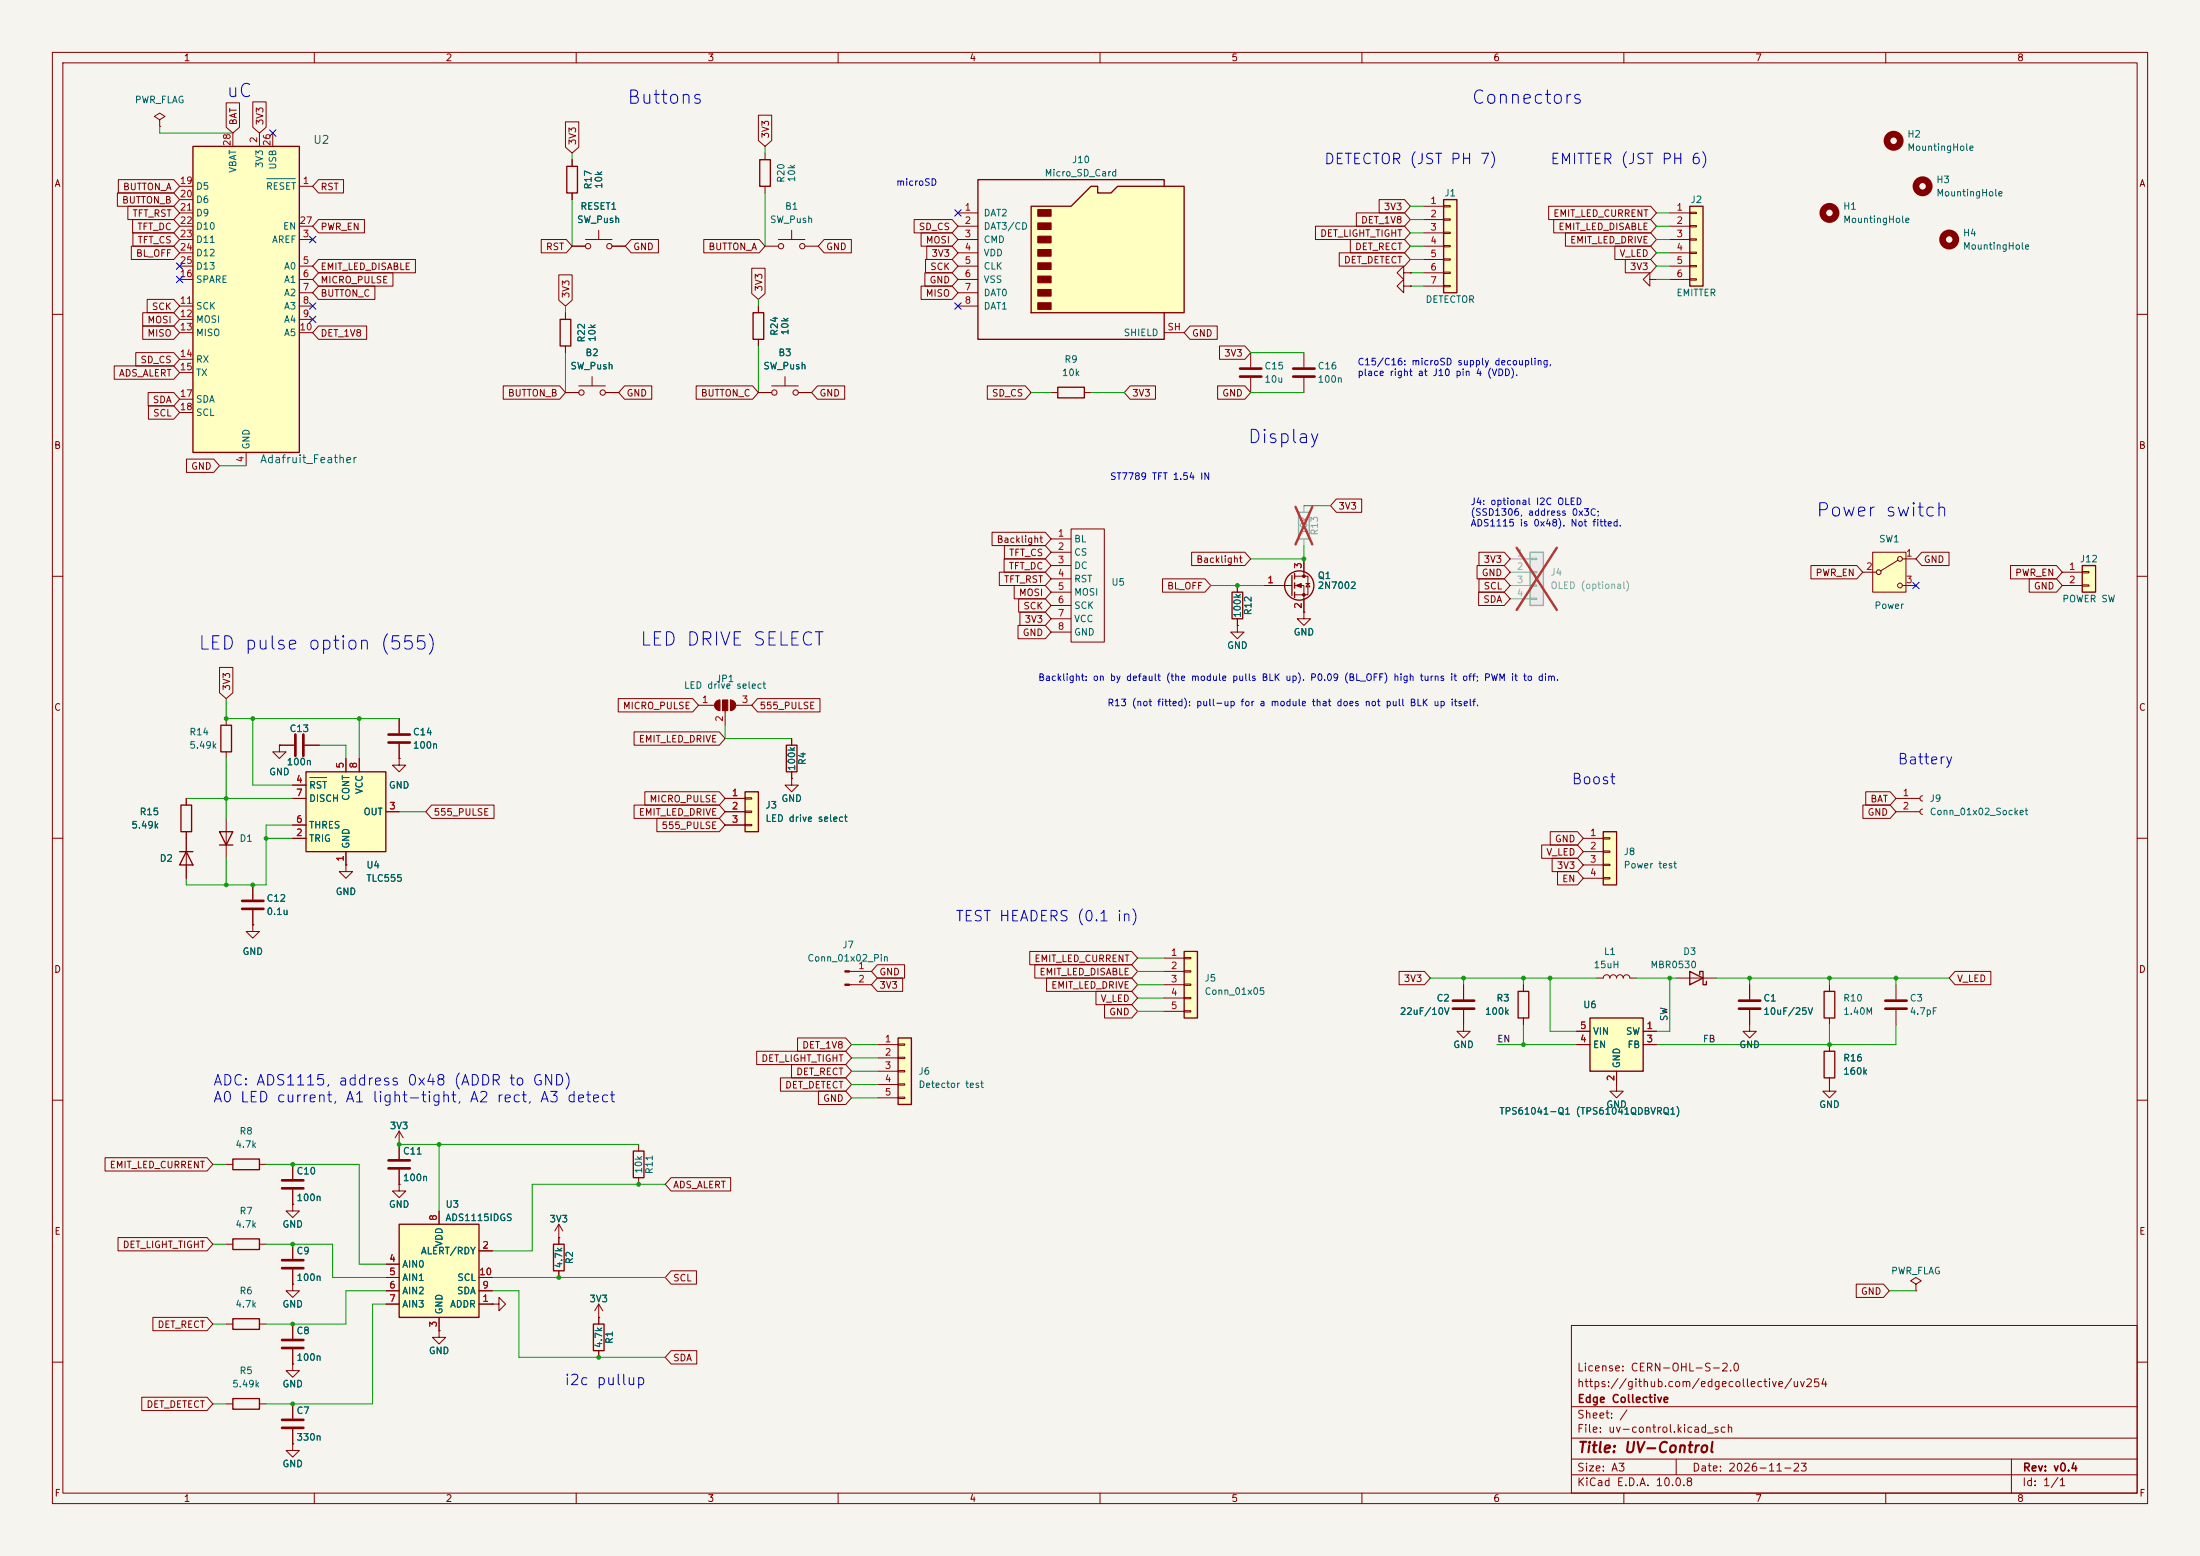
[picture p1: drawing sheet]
<svg xmlns="http://www.w3.org/2000/svg" width="420mm" height="297mm" viewBox="0 0 420 297" stroke-linecap="round" stroke-linejoin="round" font-family="sans-serif">
<path d="M0 0h420v297h-420z" fill="#f5f4ef" stroke="#f5f4ef" stroke-width=".19"/>
<g fill="none" stroke="#840000" stroke-width=".19">
<path d="M10 10h400v277h-400zM12 12h396v273h-396zM60 10v2M110 10v2M160 10v2M210 10v2M260 10v2M310 10v2M360 10v2M10 60h2M408 60h2M10 110h2"/>
<path d="M408 110h2M76.2 137.2v2.8M10 160h2M76.2 144.8v1.3h1.3l-1.3 1.2-1.3-1.2h1.3M76.2 144.8h.1M76.2 142v2.8M408 160h2M10 210h2M408 210h2M43.2 237.5h1.2M49.5 237.5h1.3M55.9 237.5v2.8"/>
<path d="M106.7 236.2h.1M106.7 233.7v3.8M106.7 233.7l-.8 1.2M106.7 233.7l.7 1.2M55.9 242.3v2.8M94 248.9h1.2v-1.3l1.3 1.3-1.3 1.3v-1.3M94 248.9h.1M106.7 242.6v1.2M114.3 251.5h.1M114.3 248.9l-.8 1.3M114.3 248.9l.8 1.3M114.3 248.9v2.6"/>
<path d="M300 253h108v32h-108zM10 260h2M300 278.5h108M300 274.5h108M300 268.5h108M320 278.5v3M384 278.5v6.5M408 260h2M60 285v2M110 285v2M160 285v2M210 285v2"/>
<path d="M260 285v2M300 281.5h108M310 285v2M360 285v2"/>
</g>
<path d="M74.2 140.2h4M74.2 141.7h4M53.8 240.5h4.1M53.8 242.1h4.1" fill="none" stroke="#840000" stroke-width=".51"/>
<path d="M44.4 236.5h5.1v2h-5.1zM105.7 237.5h2v5.1h-2z" fill="none" stroke="#840000" stroke-width=".25"/>
<circle cx="367" cy="35.6" r="1.27" fill="none" stroke="#840000" stroke-width="1.3"/>
<path d="M36.8 27.9h20.3v58.5h-20.3z" fill="#ffffc2"/>
<path d="M36.8 27.9h20.3v58.5h-20.3zM322.6 185.4l2.5 1.3-2.5 1.3zM324.5 186.1v-.7h.6v2.6h.7v-.7M44.4 251.7h5.1v2h-5.1z" fill="none" stroke="#840000" stroke-width=".25"/>
<g fill="none" stroke="#840000" stroke-width=".19">
<path d="M34.3 35.6h2.5M34.3 38.1h2.5M44.4 25.4v2.5M49.5 25.4v2.5M52.1 25.4v2.5M57.1 35.6h2.6M34.3 45.7h2.5M34.3 50.8h2.5M34.3 53.3h2.5M34.3 58.4h2.5M34.3 40.6h2.5M34.3 43.2h2.5"/>
<path d="M34.3 48.3h2.5M57.1 45.7h2.6M57.1 50.8h2.6M57.1 53.3h2.6M57.1 55.9h2.6M57.1 58.4h2.6M57.1 43.2h2.6M34.3 61h2.5M34.3 63.5h2.5M34.3 68.6h2.5M34.3 71.1h2.5M34.3 76.2h2.5"/>
<path d="M34.3 78.7h2.5M57.1 61h2.6M57.1 63.5h2.6M144.8 74.9h2.5M147.3 73.7h5.1M149.9 71.9v1.8M152.4 74.9h2.5M47 86.4v2.5M320 186.7h7.7M43.2 252.7h1.2M49.5 252.7h1.3M55.9 245.1v1.3h1.2l-1.2 1.2-1.3-1.2h1.3"/>
<path d="M55.9 245.1h.1"/>
<circle cx="147.8" cy="74.9" r=".51"/>
<circle cx="151.9" cy="74.9" r=".51"/>
</g>
<path d="M50.9 34.1h5.5" fill="none" stroke="#006464" stroke-width=".19"/>
<path d="M357.5 105.4h6.4v7.6h-6.4z" fill="#ffffc2"/>
<g fill="none" stroke="#840000" stroke-width=".19">
<path d="M109.2 30.5v1.3M109.2 36.8v1.3M107.9 59.7v1.3M107.9 66v1.3M355.6 109.2h2.5M357.5 105.4h6.4v7.6h-6.4zM362.3 106.9l-3.3 2.1M363.2 106.7h2.6M363.2 111.8h2.6"/>
<circle cx="358.6" cy="109.2" r=".46"/>
<circle cx="362.7" cy="111.8" r=".46"/>
<circle cx="362.7" cy="106.7" r=".46"/>
</g>
<path d="M108.2 31.8h2v5h-2zM106.9 61h2.1v5h-2.1z" fill="none" stroke="#840000" stroke-width=".25"/>
<path d="M292.1 105.4h2.5v10.2h-2.5z" fill="#ebeae8"/>
<path d="M292.1 105.4h2.5v10.2h-2.5z" fill="none" stroke="#9c9b98" stroke-width=".25"/>
<path d="M288.3 106.7h3.8M288.3 109.2h3.8M288.3 111.8h3.8M288.3 114.3h3.8M292.1 106.6h1.3v.2h-1.3zM292.1 109.1h1.3v.2h-1.3zM292.1 111.6h1.3v.3h-1.3zM292.1 114.2h1.3v.2h-1.3z" fill="none" stroke="#9c9b98" stroke-width=".19"/>
<path d="M289.5 104.6l7.7 11.8M297.2 104.6l-7.7 11.8" fill="none" stroke="#e12e31" stroke-width=".46"/>
<circle cx="372.1" cy="45.7" r="1.27" fill="none" stroke="#840000" stroke-width="1.3"/>
<g fill="none" stroke="#840000" stroke-width=".19">
<path d="M107.9 74.9h2.6M110.5 73.7h5.1M113 71.9v1.8M115.6 74.9h2.5"/>
<circle cx="111" cy="74.9" r=".51"/>
<circle cx="115.1" cy="74.9" r=".51"/>
</g>
<path d="M306.1 158.8h2.5v10.1h-2.5z" fill="#ffffc2"/>
<path d="M306.1 158.8h2.5v10.1h-2.5z" fill="none" stroke="#840000" stroke-width=".25"/>
<g fill="none" stroke="#840000" stroke-width=".19">
<path d="M109.2 47h2.6M111.8 45.7h5M114.3 43.9v1.8M116.8 47h2.6M268 52.1v-1.3l-1.3 1.3 1.3 1.2v-1.2h1.2M269.2 52.1h.1M306.1 159.9h1.2v.2h-1.2zM302.3 160h3.8M302.3 162.6h3.8M302.3 165.1h3.8M302.3 167.6h3.8M306.1 162.4h1.2v.3h-1.2z"/>
<path d="M306.1 165h1.2v.2h-1.2zM306.1 167.5h1.2v.3h-1.2z"/>
<circle cx="112.3" cy="47" r=".51"/>
<circle cx="116.3" cy="47" r=".51"/>
</g>
<path d="M397.5 108h2.5v5h-2.5z" fill="#ffffc2"/>
<path d="M397.5 108h2.5v5h-2.5zM44.4 221.2h5.1v2.1h-5.1z" fill="none" stroke="#840000" stroke-width=".25"/>
<g fill="none" stroke="#840000" stroke-width=".19">
<path d="M393.7 109.2h3.8M393.7 111.8h3.8M397.5 109.1h1.3v.2h-1.3zM397.5 111.6h1.3v.3h-1.3zM76.2 218.4h.1M76.2 215.9l-.8 1.3M76.2 215.9l.8 1.3M76.2 215.9v2.5M43.2 222.2h1.2M49.5 222.2h1.3M55.9 229.9v1.2h1.2l-1.2 1.3-1.3-1.3h1.3M55.9 229.9h.1"/>
<path d="M55.9 222.2v2.8M55.9 227.1v2.8M55.9 252.7v2.8M55.9 257.6v2.7M55.9 268v2.8M55.9 272.8v2.8"/>
</g>
<path d="M247.9 97.8h2v5.1h-2z" fill="none" stroke="#9c9b98" stroke-width=".25"/>
<path d="M248.9 96.5v1.3M248.9 102.9v1.2" fill="none" stroke="#9c9b98" stroke-width=".19"/>
<path d="M247.3 96.7l3.2 7.2M250.5 96.7l-3.2 7.2" fill="none" stroke="#e12e31" stroke-width=".46"/>
<path d="M53.8 225.3h4.1M53.8 226.8h4.1M53.8 255.8h4.1M53.8 257.3h4.1M53.8 271h4.1M53.8 272.5h4.1" fill="none" stroke="#840000" stroke-width=".51"/>
<circle cx="349.3" cy="40.6" r="1.27" fill="none" stroke="#840000" stroke-width="1.3"/>
<path d="M196.8 39.4h7.7l3.8-3.8h1.2v1.2h2.6l1.3-1.2h12.7v24.1h-29.3z" fill="#ffffc2"/>
<g fill="none" stroke="#840000" stroke-width=".25">
<path d="M196.8 39.4h7.7l3.8-3.8h1.2v1.2h2.6l1.3-1.2h12.7v24.1h-29.3zM222.2 35.6v-1.3h-35.5v30.5h35.5v-5.1M143.8 59.7h2v5.1h-2zM235.2 113h2v5.1h-2zM246.6 109.9v3.8M247.1 109.5v1M247.1 111.3v1M247.1 113v1M289.8 189.2h2v5.1h-2zM348.2 189.2h2.1v5.1h-2.1zM120.9 219.7h2v5.1h-2zM44.4 267h5.1v2h-5.1z"/>
<circle cx="248" cy="111.8" r="2.79"/>
</g>
<g fill="#840000" stroke="#840000" stroke-width=".19">
<path d="M198.1 40h2.6v1.3h-2.6z"/>
<path d="M198.1 42.5h2.6v1.3h-2.6z"/>
<path d="M198.1 45.1h2.6v1.3h-2.6z"/>
<path d="M198.1 47.6h2.6v1.3h-2.6z"/>
<path d="M198.1 50.2h2.6v1.2h-2.6z"/>
<path d="M198.1 52.7h2.6v1.3h-2.6z"/>
<path d="M198.1 55.2h2.6v1.3h-2.6z"/>
<path d="M198.1 57.8h2.6v1.3h-2.6z"/>
<path d="M247.4 111.8l1-.4v.7z"/>
<circle cx="248.9" cy="110" r=".25"/>
<circle cx="248.9" cy="113.5" r=".25"/>
</g>
<g fill="none" stroke="#840000" stroke-width=".19">
<path d="M144.8 58.4v1.3M182.9 40.6h3.8M182.9 43.2h3.8M182.9 45.7h3.8M182.9 48.3h3.8M182.9 50.8h3.8M182.9 53.3h3.8M182.9 55.9h3.8M182.9 58.4h3.8M268 54.6v-1.3l-1.3 1.3 1.3 1.3v-1.3h1.2M269.2 54.6h.1M315 53.3v-1.2l-1.3 1.2 1.3 1.3v-1.3h1.2"/>
<path d="M316.2 53.3h.1M144.8 64.8v1.2M222.2 63.5h3.9M236.2 119.4v1.3h1.3l-1.3 1.2-1.3-1.2h1.3M236.2 119.4h.1M236.2 111.8v1.2M236.2 118.1v1.3M241.3 111.8h5.3M247.1 110h2.6v3.5h-2.6M247.1 111.8h1.8v5M248.9 116.8v1.3h1.3l-1.3 1.3-1.3-1.3h1.3M248.9 116.8h.1"/>
<path d="M248.9 106.7v3.3M249.3 111.4h.8M249.7 111.4l.4 .6h-.8zM361.9 152.4h4.6M361.9 154.9h4.6M367 151.9l-.3 .1-.2 .4 .2 .4 .3 .1M367 154.4l-.3 .2-.2 .3 .2 .4 .3 .1M48.3 176.5v1.3h1.2l-1.2 1.3-1.3-1.3h1.3M48.3 176.5h.1M48.3 168.9v2.8M48.3 173.7v2.8M66 165.1v1.3h1.3l-1.3 1.2-1.2-1.2h1.2"/>
<path d="M66 165.1h.1M279.4 195.6v1.3h1.3l-1.3 1.2-1.3-1.2h1.3M290.8 188v1.2M290.8 194.3v1.3M304.8 186.7h1.3a.64 .64 0 0 1 .6-.6 .64 .64 0 0 1 .6 .6 .64 .64 0 0 1 .7-.6 .64 .64 0 0 1 .6 .6 .64 .64 0 0 1 .6-.6 .64 .64 0 0 1 .7 .6 .64 .64 0 0 1 .6-.6 .64 .64 0 0 1 .6 .6h1.3M349.2 188v1.2M349.2 194.3v1.3M361.9 188v2.8M361.9 192.8v2.8M76.2 218.4v2.8M121.9 218.4v1.3M76.2 226.1v1.2h1.3l-1.3 1.3-1.3-1.3h1.3"/>
<path d="M76.2 226.1h.1M76.2 223.3v2.8M121.9 224.8v1.3M43.2 268h1.2M49.5 268h1.3M55.9 260.3v1.3h1.2l-1.2 1.3-1.3-1.3h1.3M55.9 260.3h.1M55.9 275.6v1.3h1.2l-1.2 1.2-1.3-1.2h1.3M55.9 275.6h.1"/>
</g>
<path d="M46.2 172h4.1M46.2 173.5h4.1M359.9 191h4.1M359.9 192.5h4.1M74.2 221.5h4M74.2 223h4" fill="none" stroke="#840000" stroke-width=".51"/>
<circle cx="361.5" cy="26.9" r="1.27" fill="none" stroke="#840000" stroke-width="1.3"/>
<path d="M226.1 181.6h2.5v12.7h-2.5z" fill="#ffffc2"/>
<path d="M226.1 181.6h2.5v12.7h-2.5z" fill="none" stroke="#840000" stroke-width=".25"/>
<path d="M53.3 142.2h2.8M58.2 142.2h2.8M222.2 182.9h3.9M222.2 185.4h3.9M222.2 188h3.9M222.2 190.5h3.9M222.2 193h3.9M226.1 182.8h1.2v.2h-1.2zM226.1 185.3h1.2v.2h-1.2zM226.1 187.8h1.2v.3h-1.2zM226.1 190.4h1.2v.2h-1.2zM226.1 192.9h1.2v.3h-1.2z" fill="none" stroke="#840000" stroke-width=".19"/>
<path d="M56.4 140.2v4.1M57.9 140.2v4.1" fill="none" stroke="#840000" stroke-width=".51"/>
<path d="M58.4 147.3h15.3v15.3h-15.3z" fill="#ffffc2"/>
<path d="M58.4 147.3h15.3v15.3h-15.3zM348.2 200.7h2.1v5h-2.1z" fill="none" stroke="#840000" stroke-width=".25"/>
<path d="M55.9 149.9h2.5M55.9 157.5h2.5M55.9 152.4h2.5M66 144.8v2.5M68.6 144.8v2.5M73.7 154.9h2.5M55.9 160h2.5M66 162.6v2.5M349.2 199.4v1.3M349.2 205.7v2.6h1.3l-1.3 1.3-1.2-1.3h1.2" fill="none" stroke="#840000" stroke-width=".19"/>
<path d="M59.2 148.4h3.1" fill="none" stroke="#006464" stroke-width=".19"/>
<path d="M76.2 233.7h15.2v17.8h-15.2z" fill="#ffffc2"/>
<path d="M76.2 233.7h15.2v17.8h-15.2zM113.3 252.7h2v5.1h-2z" fill="none" stroke="#840000" stroke-width=".25"/>
<g fill="none" stroke="#840000" stroke-width=".19">
<path d="M279.4 188v2.8M279.4 192.8v2.8M83.8 231.1v2.6M91.4 238.8h2.6M73.7 248.9h2.5M73.7 241.3h2.5M73.7 243.8h2.5M73.7 246.4h2.5M83.8 254v1.3h1.3l-1.3 1.2-1.3-1.2h1.3M83.8 254h.1M83.8 251.5v2.5M91.4 248.9h2.6"/>
<path d="M91.4 243.8h2.6M91.4 246.4h2.6M114.3 251.5v1.2M114.3 257.8v1.3M365.8 245.1l1-.6-1-.7-1.1 .7 1.1 .6v1.3M365.8 246.4h.1"/>
</g>
<path d="M277.4 191h4M277.4 192.5h4" fill="none" stroke="#840000" stroke-width=".51"/>
<path d="M303.5 194.3h10.2v10.2h-10.2z" fill="#ffffc2"/>
<path d="M201.9 73.9h5.1v2h-5.1zM42.2 138.4h2v5.1h-2zM34.5 153.7h2.1v5.1h-2.1zM41.9 158.8h2.5l-1.2 2.5zM34.3 162.6h2.5M35.6 162.6l1.2 2.5h-2.5zM41.9 161.3h2.5M303.5 194.3h10.2v10.2h-10.2z" fill="none" stroke="#840000" stroke-width=".25"/>
<g fill="none" stroke="#840000" stroke-width=".19">
<path d="M200.7 74.9h1.2M207 74.9h1.3M200.7 102.9h3.8M200.7 105.4h3.8M200.7 108h3.8M200.7 110.5h3.8M200.7 113h3.8M200.7 115.6h3.8M200.7 118.1h3.8M204.5 101h6.3v21.6h-6.3zM43.2 137.2v1.2M200.7 120.7h3.8"/>
<path d="M35.6 152.4v1.3M35.6 158.8v8.8M43.2 143.5v1.3M43.2 156.2v7.6M162.2 185.4h4.2M162.2 188h4.2M301 196.9h2.5M301 199.4h2.5M313.7 196.9h2.5M313.7 199.4h2.5M308.6 204.5v3.8h1.3l-1.3 1.3-1.3-1.3h1.3"/>
</g>
<g fill="#840000" stroke="#840000" stroke-width=".19">
<path d="M161.3 185.3h.9v.2h-.9z"/>
<path d="M161.3 187.8h.9v.3h-.9z"/>
</g>
<path d="M275.6 38.1h2.5v17.8h-2.5z" fill="#ffffc2"/>
<path d="M275.6 38.1h2.5v17.8h-2.5z" fill="none" stroke="#840000" stroke-width=".25"/>
<g fill="none" stroke="#840000" stroke-width=".19">
<path d="M271.8 39.4h3.8M275.6 39.2h1.3v.3h-1.3zM271.8 41.9h3.8M271.8 44.5h3.8M271.8 47h3.8M271.8 49.5h3.8M271.8 52.1h3.8M271.8 54.6h3.8M275.6 41.8h1.3v.2h-1.3zM275.6 44.3h1.3v.3h-1.3zM275.6 46.9h1.3v.2h-1.3zM275.6 49.4h1.3v.3h-1.3z"/>
<path d="M275.6 51.9h1.3v.3h-1.3zM275.6 54.5h1.3v.2h-1.3z"/>
</g>
<path d="M322.6 39.4h2.5v15.2h-2.5z" fill="#ffffc2"/>
<path d="M322.6 39.4h2.5v15.2h-2.5z" fill="none" stroke="#840000" stroke-width=".25"/>
<path d="M318.8 40.6h3.8M318.8 43.2h3.8M318.8 45.7h3.8M318.8 48.3h3.8M318.8 50.8h3.8M318.8 53.3h3.8M322.6 40.5h1.2v.3h-1.2zM322.6 43.1h1.2v.2h-1.2zM322.6 45.6h1.2v.2h-1.2zM322.6 48.1h1.2v.3h-1.2zM322.6 50.7h1.2v.2h-1.2zM322.6 53.2h1.2v.3h-1.2z" fill="none" stroke="#840000" stroke-width=".19"/>
<path d="M171.4 198.1h2.6v12.7h-2.6z" fill="#ffffc2"/>
<path d="M145 30.5h2.1v5.1h-2.1zM171.4 198.1h2.6v12.7h-2.6z" fill="none" stroke="#840000" stroke-width=".25"/>
<g fill="none" stroke="#840000" stroke-width=".19">
<path d="M30.5 22.9l1-.7-1-.6-1 .6 1 .7v1.2M30.5 24.1h.1M146 29.2v1.3M146 35.6v1.2M146 47h2.6M148.6 45.7h5.1M151.1 43.9v1.8M153.7 47h2.5M238.8 67.3v2.8M238.8 72.1v2.8M248.9 67.3v2.8M248.9 72.1v2.8"/>
<path d="M53.3 142.2v1.3h1.3l-1.3 1.3-1.2-1.3h1.2M53.3 142.2h.1M167.6 199.4h3.8M171.4 199.3h1.3v.2h-1.3zM334 192.8v4.1h1.3l-1.3 1.2-1.3-1.2h1.3M334 188v2.8M167.6 201.9h3.8M167.6 204.5h3.8M167.6 207h3.8M167.6 209.6h3.8M171.4 201.8h1.3v.3h-1.3zM171.4 204.3h1.3v.3h-1.3z"/>
<path d="M171.4 206.9h1.3v.2h-1.3zM171.4 209.4h1.3v.3h-1.3z"/>
<circle cx="149.1" cy="47" r=".51"/>
<circle cx="153.2" cy="47" r=".51"/>
</g>
<path d="M236.7 70.4h4.1M236.7 71.9h4.1M246.9 70.4h4.1M246.9 71.9h4.1M332 191h4M332 192.5h4" fill="none" stroke="#840000" stroke-width=".51"/>
<path d="M142.2 151.1h2.6v7.7h-2.6z" fill="#ffffc2"/>
<path d="M142.2 151.1h2.6v7.7h-2.6zM150.1 142.2h2v5.1h-2z" fill="none" stroke="#840000" stroke-width=".25"/>
<g fill="none" stroke="#840000" stroke-width=".19">
<path d="M43.2 19.6h2.5v4.7l-1.3 1.1-1.2-1.1zM48.3 19.4h2.5v4.9l-1.3 1.1-1.2-1.1zM22.4 36.8h10.8l1.1 1.3-1.1 1.3h-10.8zM22.6 34.3h10.6l1.1 1.3-1.1 1.2h-10.6zM24.4 39.4h8.8l1.1 1.2-1.1 1.3h-8.8zM60.8 34.3h4.8v2.5h-4.8l-1.1-1.2zM107.9 23.3h2.6v4.8l-1.3 1.1-1.3-1.1zM109.2 30.5v1.3M109.2 36.8v1.3M144.8 22h2.5v4.8l-1.3 1.1-1.2-1.1zM263.3 38.1h4.8l1.1 1.3-1.1 1.2h-4.8zM295.6 39.4h19.5l1.1 1.2-1.1 1.3h-19.5z"/>
<path d="M25.1 47h8.1l1.1 1.3-1.1 1.2h-8.1zM25.3 41.9h7.9l1.1 1.3-1.1 1.3h-7.9zM25.4 44.4h7.8l1.1 1.3-1.1 1.3h-7.8zM27.2 59.7h6l1.1 1.3-1.1 1.2h-6zM28.1 57.1h5.1l1.1 1.3-1.1 1.3h-5.1zM60.8 52.1h14.2v2.5h-14.2l-1.1-1.3zM60.8 54.6h10.8v2.6h-10.8l-1.1-1.3zM60.8 49.5h18.5v2.6h-18.5l-1.1-1.3zM60.8 41.9h8.8v2.6h-8.8l-1.1-1.3zM103.3 45.7h4.8l1.1 1.3-1.1 1.3h-4.8zM106.7 52.5h2.5v4.8l-1.3 1.1-1.2-1.1zM107.9 59.7v1.3"/>
<path d="M109.2 47h2.6M116.8 47h2.6M120.5 45.7h5.2v2.6h-5.2l-1.1-1.3zM134.4 45.7h10.5l1.1 1.3-1.1 1.3h-10.5zM143.5 51.2h2.6v4.8l-1.3 1.2-1.3-1.2zM144.8 58.4v1.3M157.3 45.7h5.2v2.6h-5.2l-1.1-1.3zM174.5 41.9h7.3l1.1 1.3-1.1 1.3h-7.3zM175.8 44.4h6l1.1 1.3-1.1 1.3h-6zM175.8 54.6h6l1.1 1.3-1.1 1.3h-6zM176.6 52.1h5.2l1.1 1.2-1.1 1.3h-5.2zM176.7 49.5h5.1l1.1 1.3-1.1 1.3h-5.1z"/>
<path d="M176.9 47h4.9l1.1 1.3-1.1 1.2h-4.9zM251.1 43.2h17l1.1 1.3-1.1 1.2h-17zM255.7 48.3h12.4l1.1 1.2-1.1 1.3h-12.4zM257.8 45.7h10.3l1.1 1.3-1.1 1.3h-10.3zM258.9 40.6h9.2l1.1 1.3-1.1 1.3h-9.2zM269.2 52.1h.1M269.2 54.6h.1M296.6 41.9h18.5l1.1 1.3-1.1 1.3h-18.5zM298.8 44.4h16.3l1.1 1.3-1.1 1.3h-16.3zM308.3 47h6.8l1.1 1.3-1.1 1.2h-6.8zM310.3 49.5h4.8l1.1 1.3-1.1 1.3h-4.8zM21.8 69.8h11.4l1.1 1.3-1.1 1.3h-11.4z"/>
<path d="M25.9 67.3h7.3l1.1 1.3-1.1 1.3h-7.3zM27.2 62.2h6l1.1 1.3-1.1 1.3h-6zM28.3 74.9h4.9l1.1 1.3-1.1 1.3h-4.9zM28.3 77.5h4.9l1.1 1.2-1.1 1.3h-4.9zM60.8 62.2h9.2v2.6h-9.2l-1.1-1.3zM96.1 73.7h10.7l1.1 1.2-1.1 1.3h-10.7zM107.9 74.9h2.6M107.9 66v1.3M115.6 74.9h2.5M119.2 73.7h5.2v2.5h-5.2l-1.1-1.3zM132.9 73.7h10.8l1.1 1.2-1.1 1.3h-10.8zM144.8 64.8v1.2"/>
<path d="M144.8 74.9h2.5M152.4 74.9h2.5M156.1 73.7h5.2v2.5h-5.2l-1.2-1.3zM188.5 73.7h7.2l1.1 1.2-1.1 1.3h-7.2zM215.7 73.7h4.9v2.5h-4.9l-1.1-1.3zM227.2 62.2h5.2v2.6h-5.2l-1.1-1.3zM232.4 73.7h5.2l1.2 1.2-1.2 1.3h-5.2zM232.8 66h4.8l1.2 1.3-1.2 1.3h-4.8zM35.6 87.6h5.2l1.1 1.3-1.1 1.3h-5.2zM255.1 95.2h4.9v2.6h-4.9l-1.1-1.3zM189.4 101.6h10.1l1.2 1.3-1.2 1.2h-10.1zM190.8 109.2h8.7l1.2 1.3-1.2 1.3h-8.7z"/>
<path d="M191.7 106.7h7.8l1.2 1.3-1.2 1.2h-7.8zM191.7 104.1h7.8l1.2 1.3-1.2 1.3h-7.8zM193.6 111.8h5.9l1.2 1.2-1.2 1.3h-5.9zM194.3 119.4h5.2l1.2 1.3-1.2 1.2h-5.2zM194.5 114.3h5l1.2 1.3-1.2 1.2h-5zM194.7 116.8h4.8l1.2 1.3-1.2 1.3h-4.8zM221.9 110.5h8.1l1.1 1.3-1.1 1.2h-8.1zM227.5 105.4h10.1l1.2 1.3-1.2 1.3h-10.1zM236.2 119.4h.1M236.2 111.8v1.2M236.2 118.1v1.3M241.3 111.8h2.5"/>
<path d="M248.9 116.8h.1M248.9 106.7v2.5M248.9 114.3v2.5M282 107.9h5.2l1.1 1.3-1.1 1.3h-5.2zM282.3 113h4.9l1.1 1.3-1.1 1.3h-4.9zM282.3 105.4h4.9l1.1 1.3-1.1 1.3h-4.9zM282.3 110.5h4.9l1.1 1.3-1.1 1.2h-4.9zM345.7 107.9h8.8l1.1 1.3-1.1 1.3h-8.8zM366.9 105.4h5.2v2.6h-5.2l-1.1-1.3zM383.8 107.9h8.8l1.1 1.3-1.1 1.3h-8.8zM387.4 110.5h5.2l1.1 1.3-1.1 1.2h-5.2zM41.9 127.4h2.6v4.8l-1.3 1.2-1.3-1.2z"/>
<path d="M76.2 137.2v2.8M118 133.3h14.2l1.1 1.3-1.1 1.3h-14.2zM121 139.7h16.3l1.1 1.3-1.1 1.2h-16.3zM133.3 134.6h3.1M137.4 133.6v2M138.4 135.6v2.8M139.4 133.6v2M140.5 134.6h3M144.6 133.3h11.9v2.6h-11.9l-1.1-1.3zM35.6 152.4v1.3M35.6 158.8v3.8M53.3 142.2h.1"/>
<path d="M53.3 142.2h2.8M55.9 152.4h2.5M55.9 157.5h2.5M55.9 149.9h2.5M58.2 142.2h2.8M66 144.8v2.5M68.6 144.8v2.5M73.7 154.9h2.5M76.2 144.8h.1M76.2 142v2.8M82.4 153.7h11.9v2.5h-11.9l-1.1-1.3zM121 153.7h16.3l1.1 1.2-1.1 1.3h-16.3z"/>
<path d="M123.1 151.1h14.2l1.1 1.3-1.1 1.3h-14.2zM125.4 156.2h11.9l1.1 1.3-1.1 1.3h-11.9zM138.4 152.4h3.8M138.4 154.9h3.8M138.4 157.5h3.8M142.2 152.3h1.3v.2h-1.3zM142.2 154.8h1.3v.3h-1.3zM142.2 157.4h1.3v.2h-1.3zM151.1 148.6v1.3h1.3l-1.3 1.2-1.2-1.2h1.2M151.1 148.6h.1M151.1 141v1.2M151.1 147.3v1.3"/>
<path d="M295.9 158.7h5.2l1.2 1.3-1.2 1.3h-5.2zM355.6 153.7h5.2l1.1 1.2-1.1 1.3h-5.2zM356.2 151.1h4.6l1.1 1.3-1.1 1.3h-4.6zM35.6 165.1v2.5M48.3 176.5h.1M48.3 168.9v2.8M48.3 173.7v2.8M55.9 160h2.5M66 165.1h.1M66 162.6v2.5M294.3 161.3h6.8l1.2 1.3-1.2 1.2h-6.8zM296.3 163.8h4.8l1.2 1.3-1.2 1.3h-4.8z"/>
<path d="M297.3 166.4h3.8l1.2 1.2-1.2 1.3h-3.8zM152.3 198.1h9.1l1.2 1.3-1.2 1.3h-9.1zM167.5 186.7h4.8v2.5h-4.8l-1.1-1.2zM167.5 184.1h5.2v2.6h-5.2l-1.1-1.3zM196.6 181.6h19.5l1.1 1.3-1.1 1.3h-19.5zM197.5 184.1h18.6l1.1 1.3-1.1 1.3h-18.6zM199.8 186.7h16.3l1.1 1.3-1.1 1.2h-16.3zM209.2 189.2h6.9l1.1 1.3-1.1 1.3h-6.9zM210.9 191.8h5.2l1.1 1.2-1.1 1.3h-5.2zM267.1 185.4h4.8l1.1 1.3-1.1 1.3h-4.8zM279.4 188v2.8M279.4 192.8v2.8"/>
<path d="M290.8 188v1.2M290.8 194.3v1.3M301 196.9h2.5M301 199.4h2.5M313.7 196.9h2.5M313.7 199.4h2.5M334 188v2.8M334 192.8v2.8M349.2 199.4v1.3M373.2 185.4h6.9v2.6h-6.9l-1.1-1.3zM76.2 218.4h.1M76.2 218.4v2.8"/>
<path d="M144.5 200.7h16.9l1.2 1.2-1.2 1.3h-16.9zM149 205.7h12.4l1.2 1.3-1.2 1.3h-12.4zM151.1 203.2h10.3l1.2 1.3-1.2 1.2h-10.3zM156.2 208.3h5.2l1.2 1.3-1.2 1.2h-5.2zM308.6 204.5v2.5M349.2 205.7v1.3M20.1 221h19.4l1.1 1.2-1.1 1.3h-19.4zM22.5 236.2h17l1.1 1.3-1.1 1.3h-17zM55.9 229.9h.1M55.9 222.2v2.8M55.9 227.1v2.8M55.9 237.5v2.8"/>
<path d="M76.2 226.1h.1M76.2 223.3v2.8M83.8 231.1v2.6M91.4 238.8h2.6M106.7 236.2h.1M106.7 236.2v1.3M128.1 224.8h11.4v2.5h-11.4l-1.1-1.2zM29.2 251.5h10.3l1.1 1.2-1.1 1.3h-10.3zM55.9 245.1h.1M55.9 242.3v2.8M55.9 252.7v2.8M55.9 257.6v2.7"/>
<path d="M73.7 248.9h2.5M73.7 241.3h2.5M73.7 243.8h2.5M73.7 246.4h2.5M83.8 254h.1M83.8 251.5v2.5M91.4 248.9h2.6M91.4 243.8h2.6M91.4 246.4h2.6M94 248.9h.1M106.7 242.6v1.2M114.3 251.5h.1"/>
<path d="M114.3 251.5v1.2M114.3 257.8v1.3M128.1 242.6h4.9v2.5h-4.9l-1.1-1.3zM128.1 257.8h4.9v2.6h-4.9l-1.1-1.3zM354.4 245.1h5.2l1.1 1.3-1.1 1.3h-5.2zM27.1 266.7h12.4l1.1 1.3-1.1 1.2h-12.4zM55.9 260.3h.1M55.9 275.6h.1M55.9 268v2.8M55.9 272.8v2.8"/>
</g>
<g fill="#840000" stroke="#840000" stroke-width=".19">
<path d="M136.7 133.9l.7-.3v2a1.02 1.02 0 0 1-.9-.6 1.02 1.02 0 0 1 .2-1.1z"/>
<path d="M137.9 133.6h1v2h-1z"/>
<path d="M139.4 133.6a1.02 1.02 0 0 1 1.1 1 1.02 1.02 0 0 1-1.1 1z"/>
</g>
<g fill="none" stroke="#009600" stroke-width=".19">
<path d="M30.5 24.1v1.3h13.9M109.2 29.2v1.3M109.2 38.1v8.9M146 27.9v1.3M146 36.8v10.2M269.2 39.4h2.6M107.9 58.4v1.3M144.8 57.2v1.2M269.2 44.5h2.6M269.2 52.1h2.6M269.2 47h2.6M269.2 54.6h2.6"/>
<path d="M269.2 49.5h2.6M269.2 41.9h2.6M316.2 43.2h2.6M316.2 45.7h2.6M316.2 40.6h2.6M316.2 53.3h2.6M316.2 50.8h2.6M316.2 48.3h2.6M107.9 67.3v7.6M144.8 66v8.9M196.8 74.9h3.9M208.3 74.9h6.3"/>
<path d="M238.8 74.9h10.1M238.8 67.3h10.1M41.9 88.9h5.1M248.9 96.5h5.1M231.1 111.8h10.2M248.9 104.1v2.6h-10.1M43.2 133.4v3.8h33M48.3 137.2v12.7h7.6M68.6 137.2v7.6M138.4 138.4v2.6h12.7M35.6 152.4h20.3M43.2 144.8v11.4"/>
<path d="M55.9 157.5h-5.1v11.4h-15.2v-1.3M61 142.2h5v2.6M76.2 154.9h5.1M43.2 163.8v5.1M50.8 160h5.1M162.6 199.4h5M217.2 193h5M217.2 182.9h5M217.2 190.5h5M217.2 188h5M217.2 185.4h5M273 186.7h31.8"/>
<path d="M279.4 186.7v1.3M285.7 199.4h15.3M290.8 186.7v1.3M290.8 195.6v3.8M295.9 186.7v10.2h5.1M312.4 186.7h7.6M318.8 186.7v10.2h-2.6M327.7 186.7h44.4M334 186.7v1.3M349.2 186.7v1.3M349.2 195.6v3.8M361.9 195.6v3.8h-45.7"/>
<path d="M361.9 186.7v1.3M76.2 218.4h45.7M83.8 218.4v12.7M162.6 201.9h5M162.6 204.5h5M162.6 207h5M162.6 209.6h5M40.6 222.2h2.6M40.6 237.5h2.6M50.8 222.2h17.8v19.1h5.1M50.8 237.5h12.7v6.3h10.2M127 226.1h-25.4v12.7h-7.6"/>
<path d="M40.6 252.7h2.6M73.7 246.4h-7.7v6.3h-15.2M73.7 248.9h-2.6v19.1h-20.3M94 246.4h5.1v12.7h27.9M94 243.8h33M360.7 246.4h5.1M40.6 268h2.6"/>
</g>
<g fill="none" stroke="#000084" stroke-width=".19">
<path d="M51.5 24.8l1.2 1.2M52.7 24.8l-1.2 1.2M33.7 50.2l1.2 1.2M33.7 52.7l1.2 1.2M34.9 50.2l-1.2 1.2M34.9 52.7l-1.2 1.2M59.1 57.8l1.2 1.2M59.1 45.1l1.2 1.2M60.3 57.8l-1.2 1.2M60.3 45.1l-1.2 1.2M182.3 57.8l1.2 1.2M182.3 40l1.2 1.2"/>
<path d="M183.5 57.8l-1.2 1.2M183.5 40l-1.2 1.2M59.1 60.4l1.2 1.2M60.3 60.4l-1.2 1.2M365.2 111.2l1.2 1.2M366.4 111.2l-1.2 1.2"/>
</g>
<path d="M59.2 148.4h3.1" fill="none" stroke="#006464" stroke-width=".19"/>
<g fill="#009600">
<circle cx="43.2" cy="152.4" r=".46"/>
<circle cx="43.2" cy="168.9" r=".46"/>
<circle cx="48.3" cy="168.9" r=".46"/>
<circle cx="114.3" cy="259.1" r=".46"/>
<circle cx="83.8" cy="218.4" r=".46"/>
<circle cx="55.9" cy="252.7" r=".46"/>
<circle cx="76.2" cy="218.4" r=".46"/>
<circle cx="121.9" cy="226.1" r=".46"/>
<circle cx="106.7" cy="243.8" r=".46"/>
<circle cx="43.2" cy="137.2" r=".46"/>
<circle cx="48.3" cy="137.2" r=".46"/>
<circle cx="68.6" cy="137.2" r=".46"/>
<circle cx="50.8" cy="160" r=".46"/>
<circle cx="55.9" cy="222.2" r=".46"/>
<circle cx="55.9" cy="268" r=".46"/>
<circle cx="55.9" cy="237.5" r=".46"/>
<circle cx="295.9" cy="186.7" r=".46"/>
<circle cx="290.8" cy="186.7" r=".46"/>
<circle cx="279.4" cy="186.7" r=".46"/>
<circle cx="290.8" cy="199.4" r=".46"/>
<circle cx="248.9" cy="106.7" r=".46"/>
<circle cx="236.2" cy="111.8" r=".46"/>
<circle cx="349.2" cy="186.7" r=".46"/>
<circle cx="361.9" cy="186.7" r=".46"/>
<circle cx="318.8" cy="186.7" r=".46"/>
<circle cx="349.2" cy="199.4" r=".46"/>
<circle cx="334" cy="186.7" r=".46"/>
</g>
<g font-size="2.5" fill="#0000c2">
<text x="43" y="19.2">uC</text>
<text x="119.5" y="20.5">Buttons</text>
<text x="280.8" y="20.5">Connectors</text>
<text x="238" y="85.3">Display</text>
<text x="346.6" y="99.3">Power switch</text>
<text x="37.7" y="124.7">LED pulse option (555)</text>
<text x="122" y="123.9">LED DRIVE SELECT</text>
</g>
<g font-size="2" fill="#0000c2">
<text x="252.6" y="31.9">DETECTOR (JST PH 7)</text>
<text x="295.8" y="31.9">EMITTER (JST PH 6)</text>
<text x="362.1" y="146.4">Battery</text>
<text x="299.9" y="150.2">Boost</text>
<text x="182.3" y="176.4">TEST HEADERS (0.1 in)</text>
<text x="40.5" y="207.7">ADC: ADS1115, address 0x48 (ADDR to GND)</text>
<text x="40.5" y="210.9">A0 LED current, A1 light-tight, A2 rect, A3 detect</text>
<text x="107.6" y="264.9">i2c pullup</text>
</g>
<text font-size="2" fill="#840000" x="301" y="277.8">Title: UV-Control</text>
<g font-size="1.5" fill="#006464">
<text x="59.7" y="27.8">U2</text>
<text x="49.5" y="88.8">Adafruit_Feather</text>
</g>
<g font-size="1.5" fill="#840000">
<text x="300.9" y="262.1">License: CERN-OHL-S-2.0</text>
<text x="300.9" y="265.1">https://github.com/edgecollective/uv254</text>
<text x="301" y="268.1">Edge Collective</text>
<text x="300.9" y="273.8">File: uv-control.kicad_sch</text>
<text x="300.9" y="271.1">Sheet: /</text>
<text x="300.9" y="281.2">Size: A3</text>
<text x="322.9" y="281.2">Date: 2026-11-23</text>
<text x="386" y="281.2">Rev: v0.4</text>
<text x="300.9" y="284">KiCad E.D.A. 10.0.8</text>
<text x="385.9" y="284">Id: 1/1</text>
</g>
<g font-size="1.3" fill="#840000">
<text x="35" y="12">1</text>
<text x="85" y="12">2</text>
<text x="135" y="12">3</text>
<text x="185" y="12">4</text>
<text x="235" y="12">5</text>
<text x="285" y="12">6</text>
<text x="335" y="12">7</text>
<text x="385" y="12">8</text>
<text x="45.5" y="24" transform="rotate(-90 45.5 24)">BAT</text>
<text x="50.6" y="24" transform="rotate(-90 50.6 24)">3V3</text>
<text x="110.3" y="27.8" transform="rotate(-90 110.3 27.8)">3V3</text>
<text x="147.1" y="26.5" transform="rotate(-90 147.1 26.5)">3V3</text>
<text x="10.3" y="36">A</text>
<text x="408.3" y="36">A</text>
<text x="23.2" y="39.2">BUTTON_B</text>
<text x="23.4" y="36.6">BUTTON_A</text>
<text x="25.2" y="41.7">TFT_RST</text>
<text x="61.1" y="36.6">RST</text>
<text x="264.1" y="40.4">3V3</text>
<text x="296.4" y="41.7">EMIT_LED_CURRENT</text>
<text x="26.1" y="44.2">TFT_DC</text>
<text x="26.2" y="46.8">TFT_CS</text>
<text x="61.1" y="44.2">PWR_EN</text>
<text x="175.3" y="44.2">SD_CS</text>
<text x="176.6" y="46.8">MOSI</text>
<text x="251.9" y="45.5">DET_LIGHT_TIGHT</text>
<text x="259.7" y="43">DET_1V8</text>
<text x="297.4" y="44.2">EMIT_LED_DISABLE</text>
<text x="299.6" y="46.8">EMIT_LED_DRIVE</text>
<text x="25.9" y="49.3">BL_OFF</text>
<text x="61.1" y="51.9">EMIT_LED_DISABLE</text>
<text x="104.1" y="48">RST</text>
<text x="120.8" y="48">GND</text>
<text x="135.1" y="48">BUTTON_A</text>
<text x="157.6" y="48">GND</text>
<text x="177.5" y="51.9">SCK</text>
<text x="177.7" y="49.3">3V3</text>
<text x="256.5" y="50.6">DET_DETECT</text>
<text x="258.6" y="48">DET_RECT</text>
<text x="309.1" y="49.3">V_LED</text>
<text x="311.1" y="51.9">3V3</text>
<text x="28.9" y="59.5">SCK</text>
<text x="61.1" y="54.4">MICRO_PULSE</text>
<text x="61.1" y="56.9">BUTTON_C</text>
<text x="109" y="57" transform="rotate(-90 109 57)">3V3</text>
<text x="145.8" y="55.7" transform="rotate(-90 145.8 55.7)">3V3</text>
<text x="176.6" y="56.9">MISO</text>
<text x="177.4" y="54.4">GND</text>
<text x="28" y="64.6">MISO</text>
<text x="28" y="62">MOSI</text>
<text x="61.1" y="64.6">DET_1V8</text>
<text x="227.5" y="64.6">GND</text>
<text x="26.7" y="69.6">SD_CS</text>
<text x="233.6" y="68.4">3V3</text>
<text x="22.6" y="72.2">ADS_ALERT</text>
<text x="29.1" y="77.3">SDA</text>
<text x="96.9" y="76">BUTTON_B</text>
<text x="119.5" y="76">GND</text>
<text x="133.7" y="76">BUTTON_C</text>
<text x="156.3" y="76">GND</text>
<text x="189.3" y="76">SD_CS</text>
<text x="216" y="76">3V3</text>
<text x="233.2" y="76">GND</text>
<text x="29.1" y="79.8">SCL</text>
<text x="10.2" y="86">B</text>
<text x="36.4" y="90">GND</text>
<text x="408.2" y="86">B</text>
<text x="255.4" y="97.6">3V3</text>
<text x="190.2" y="103.9">Backlight</text>
<text x="192.5" y="106.5">TFT_CS</text>
<text x="228.3" y="107.7">Backlight</text>
<text x="283.1" y="107.7">3V3</text>
<text x="367.2" y="107.7">GND</text>
<text x="191.6" y="111.5">TFT_RST</text>
<text x="192.5" y="109">TFT_DC</text>
<text x="222.7" y="112.8">BL_OFF</text>
<text x="282.8" y="110.3">GND</text>
<text x="283.1" y="112.8">SCL</text>
<text x="346.5" y="110.3">PWR_EN</text>
<text x="384.6" y="110.3">PWR_EN</text>
<text x="388.2" y="112.8">GND</text>
<text x="194.4" y="114.1">MOSI</text>
<text x="195.3" y="116.6">SCK</text>
<text x="195.5" y="119.2">3V3</text>
<text x="283.1" y="115.4">SDA</text>
<text x="195.1" y="121.7">GND</text>
<text x="44.2" y="131.9" transform="rotate(-90 44.2 131.9)">3V3</text>
<text x="10.2" y="136">C</text>
<text x="118.8" y="135.7">MICRO_PULSE</text>
<text x="144.9" y="135.7">555_PULSE</text>
<text x="408.2" y="136">C</text>
<text x="121.8" y="142">EMIT_LED_DRIVE</text>
<text x="82.7" y="156">555_PULSE</text>
<text x="121.8" y="156">EMIT_LED_DRIVE</text>
<text x="123.9" y="153.5">MICRO_PULSE</text>
<text x="356.4" y="156">GND</text>
<text x="357" y="153.5">BAT</text>
<text x="126.2" y="158.5">555_PULSE</text>
<text x="296.7" y="161.1">GND</text>
<text x="295.1" y="163.6">V_LED</text>
<text x="297.1" y="166.2">3V3</text>
<text x="298.1" y="168.7">EN</text>
<text x="10.2" y="186">D</text>
<text x="197.4" y="183.9">EMIT_LED_CURRENT</text>
<text x="408.2" y="186">D</text>
<text x="167.8" y="189">3V3</text>
<text x="167.8" y="186.5">GND</text>
<text x="198.3" y="186.5">EMIT_LED_DISABLE</text>
<text x="200.6" y="189">EMIT_LED_DRIVE</text>
<text x="210" y="191.6">V_LED</text>
<text x="267.9" y="187.7">3V3</text>
<text x="373.5" y="187.7">V_LED</text>
<text x="211.6" y="194.1">GND</text>
<text x="145.2" y="203">DET_LIGHT_TIGHT</text>
<text x="153" y="200.4">DET_1V8</text>
<text x="149.8" y="208.1">DET_DETECT</text>
<text x="151.9" y="205.5">DET_RECT</text>
<text x="157" y="210.6">GND</text>
<text x="20.8" y="223.3">EMIT_LED_CURRENT</text>
<text x="128.4" y="227.1">ADS_ALERT</text>
<text x="10.3" y="236">E</text>
<text x="23.3" y="238.5">DET_LIGHT_TIGHT</text>
<text x="408.3" y="236">E</text>
<text x="128.4" y="244.9">SCL</text>
<text x="355.2" y="247.4">GND</text>
<text x="30" y="253.8">DET_RECT</text>
<text x="128.4" y="260.1">SDA</text>
<text x="27.9" y="269">DET_DETECT</text>
<text x="10.3" y="286">F</text>
<text x="35" y="287">1</text>
<text x="85" y="287">2</text>
<text x="135" y="287">3</text>
<text x="185" y="287">4</text>
<text x="235" y="287">5</text>
<text x="285" y="287">6</text>
<text x="335" y="287">7</text>
<text x="385" y="287">8</text>
<text x="408.3" y="286">F</text>
</g>
<g font-size="1.3" fill="#006464">
<text x="25.6" y="20">PWR_FLAG</text>
<text x="364" y="26.6">H2</text>
<text x="364" y="29.1">MountingHole</text>
<text x="45.4" y="33.1" transform="rotate(-90 45.4 33.1)">VBAT</text>
<text x="50.5" y="32.2" transform="rotate(-90 50.5 32.2)">3V3</text>
<text x="53" y="32.5" transform="rotate(-90 53 32.5)">USB</text>
<text x="150.1" y="35" transform="rotate(-90 150.1 35)">R20</text>
<text x="152.1" y="34.9" transform="rotate(-90 152.1 34.9)">10k</text>
<text x="199.3" y="34">Micro_SD_Card</text>
<text x="204.6" y="31.4">J10</text>
<text x="369.6" y="35.3">H3</text>
<text x="37.3" y="36.5">D5</text>
<text x="37.3" y="39.1">D6</text>
<text x="37.3" y="41.6">D9</text>
<text x="50.7" y="36.5">RESET</text>
<text x="110.7" y="40.3">RESET1</text>
<text x="113.2" y="36.3" transform="rotate(-90 113.2 36.3)">R17</text>
<text x="115.3" y="36.1" transform="rotate(-90 115.3 36.1)">10k</text>
<text x="149.8" y="40.3">B1</text>
<text x="187.7" y="41.6">DAT2</text>
<text x="275.6" y="37.8">J1</text>
<text x="322.6" y="39.1">J2</text>
<text x="351.8" y="40.3">H1</text>
<text x="369.6" y="37.8">MountingHole</text>
<text x="37.3" y="44.1">D10</text>
<text x="37.3" y="46.7">D11</text>
<text x="51.8" y="46.7">AREF</text>
<text x="53.9" y="44.1">EN</text>
<text x="110.1" y="42.9">SW_Push</text>
<text x="146.9" y="42.9">SW_Push</text>
<text x="187.7" y="44.1">DAT3/CD</text>
<text x="187.7" y="46.7">CMD</text>
<text x="351.8" y="42.9">MountingHole</text>
<text x="374.6" y="45.4">H4</text>
<text x="374.6" y="48">MountingHole</text>
<text x="37.3" y="49.2">D12</text>
<text x="37.3" y="51.8">D13</text>
<text x="54.1" y="51.8">A0</text>
<text x="187.7" y="49.2">VDD</text>
<text x="187.7" y="51.8">CLK</text>
<text x="37.3" y="59.4">SCK</text>
<text x="37.3" y="54.3">SPARE</text>
<text x="54.1" y="54.3">A1</text>
<text x="54.1" y="56.8">A2</text>
<text x="54.1" y="59.4">A3</text>
<text x="187.7" y="54.3">VSS</text>
<text x="187.7" y="56.8">DAT0</text>
<text x="187.7" y="59.4">DAT1</text>
<text x="272" y="58.1">DETECTOR</text>
<text x="319.9" y="56.8">EMITTER</text>
<text x="37.3" y="61.9">MOSI</text>
<text x="37.3" y="64.5">MISO</text>
<text x="54.1" y="61.9">A4</text>
<text x="54.1" y="64.5">A5</text>
<text x="112" y="65.5" transform="rotate(-90 112 65.5)">R22</text>
<text x="114" y="65.4" transform="rotate(-90 114 65.4)">10k</text>
<text x="148.8" y="64.2" transform="rotate(-90 148.8 64.2)">R24</text>
<text x="150.8" y="64.1" transform="rotate(-90 150.8 64.1)">10k</text>
<text x="214.4" y="64.5">SHIELD</text>
<text x="37.3" y="69.5">RX</text>
<text x="108.8" y="70.8">SW_Push</text>
<text x="111.7" y="68.3">B2</text>
<text x="145.6" y="70.8">SW_Push</text>
<text x="148.5" y="68.3">B3</text>
<text x="203.1" y="69.5">R9</text>
<text x="241.3" y="70.8">C15</text>
<text x="251.4" y="70.8">C16</text>
<text x="37.3" y="72.1">TX</text>
<text x="37.3" y="77.2">SDA</text>
<text x="202.6" y="72.1">10k</text>
<text x="241.3" y="73.4">10u</text>
<text x="251.4" y="73.4">100n</text>
<text x="37.3" y="79.7">SCL</text>
<text x="48" y="85.9" transform="rotate(-90 48 85.9)">GND</text>
<text x="205" y="103.8">BL</text>
<text x="205" y="106.4">CS</text>
<text x="358.6" y="103.8">SW1</text>
<text x="397" y="107.6">J12</text>
<text x="205" y="108.9">DC</text>
<text x="205" y="111.5">RST</text>
<text x="205" y="114">MOSI</text>
<text x="212.1" y="112.1">U5</text>
<text x="251.4" y="110.8">Q1</text>
<text x="251.4" y="112.7">2N7002</text>
<text x="205" y="116.5">SCK</text>
<text x="205" y="119.1">VCC</text>
<text x="237.2" y="118" transform="rotate(-90 237.2 118)">100k</text>
<text x="239.2" y="117.5" transform="rotate(-90 239.2 117.5)">R12</text>
<text x="357.7" y="116.5">Power</text>
<text x="393.6" y="115.3">POWER SW</text>
<text x="205" y="121.6">GND</text>
<text x="234.2" y="124.2">GND</text>
<text x="246.9" y="121.6">GND</text>
<text x="130.5" y="131.8">LED drive select</text>
<text x="136.6" y="130.5">JP1</text>
<text x="36.1" y="140.7">R14</text>
<text x="36.1" y="143.2">5.49k</text>
<text x="55.2" y="140">C13</text>
<text x="78.7" y="140.7">C14</text>
<text x="78.7" y="143.2">100n</text>
<text x="51.3" y="148.3">GND</text>
<text x="54.6" y="146.4">100n</text>
<text x="152.1" y="147.2" transform="rotate(-90 152.1 147.2)">100k</text>
<text x="154.1" y="146.1" transform="rotate(-90 154.1 146.1)">R4</text>
<text x="26.6" y="155.9">R15</text>
<text x="58.9" y="150.8">RST</text>
<text x="58.9" y="153.4">DISCH</text>
<text x="67" y="153" transform="rotate(-90 67 153)">CONT</text>
<text x="69.3" y="155.9">OUT</text>
<text x="69.5" y="151.7" transform="rotate(-90 69.5 151.7)">VCC</text>
<text x="74.1" y="150.8">GND</text>
<text x="146" y="154.6">J3</text>
<text x="149.1" y="153.4">GND</text>
<text x="368.3" y="153.4">J9</text>
<text x="368.3" y="155.9">Conn_01x02_Socket</text>
<text x="25" y="158.4">5.49k</text>
<text x="45.6" y="161">D1</text>
<text x="58.9" y="161">TRIG</text>
<text x="58.9" y="158.4">THRES</text>
<text x="146" y="157.2">LED drive select</text>
<text x="30.4" y="164.8">D2</text>
<text x="67" y="162.1" transform="rotate(-90 67 162.1)">GND</text>
<text x="69.8" y="166.1">U4</text>
<text x="309.9" y="163.5">J8</text>
<text x="309.9" y="166.1">Power test</text>
<text x="50.8" y="172.4">C12</text>
<text x="64" y="171.1">GND</text>
<text x="69.8" y="168.6">TLC555</text>
<text x="50.8" y="175">0.1u</text>
<text x="46.2" y="182.6">GND</text>
<text x="154" y="183.8">Conn_01x02_Pin</text>
<text x="160.7" y="181.3">J7</text>
<text x="304.1" y="185.1">15uH</text>
<text x="306.1" y="182.6">L1</text>
<text x="315" y="185.1">MBR0530</text>
<text x="321.2" y="182.6">D3</text>
<text x="229.9" y="187.7">J5</text>
<text x="229.9" y="190.2">Conn_01x05</text>
<text x="274.1" y="191.5">C2</text>
<text x="285.6" y="191.5">R3</text>
<text x="336.5" y="191.5">C1</text>
<text x="351.8" y="191.5">R10</text>
<text x="364.5" y="191.5">C3</text>
<text x="267.1" y="194">22uF/10V</text>
<text x="283.4" y="194">100k</text>
<text x="302.1" y="192.7">U6</text>
<text x="304" y="197.8">VIN</text>
<text x="310.3" y="197.8">SW</text>
<text x="336.5" y="194">10uF/25V</text>
<text x="351.8" y="194">1.40M</text>
<text x="364.5" y="194">4.7pF</text>
<text x="277.3" y="200.4">GND</text>
<text x="304" y="200.4">EN</text>
<text x="309.6" y="204" transform="rotate(-90 309.6 204)">GND</text>
<text x="310.6" y="200.4">FB</text>
<text x="331.9" y="200.4">GND</text>
<text x="351.8" y="202.9">R16</text>
<text x="175.2" y="205.4">J6</text>
<text x="175.2" y="208">Detector test</text>
<text x="351.8" y="205.4">160k</text>
<text x="74.3" y="215.8">3V3</text>
<text x="286.1" y="213.1">TPS61041-Q1 (TPS61041QDBVRQ1)</text>
<text x="306.5" y="211.8">GND</text>
<text x="347.2" y="211.8">GND</text>
<text x="44.8" y="219.4">4.7k</text>
<text x="45.6" y="216.9">R8</text>
<text x="76.8" y="220.7">C11</text>
<text x="56.5" y="224.5">C10</text>
<text x="76.8" y="225.8">100n</text>
<text x="122.9" y="224.1" transform="rotate(-90 122.9 224.1)">10k</text>
<text x="124.9" y="224.2" transform="rotate(-90 124.9 224.2)">R11</text>
<text x="45.6" y="232.1">R7</text>
<text x="56.5" y="229.6">100n</text>
<text x="74.1" y="230.8">GND</text>
<text x="84.9" y="233.4">ADS1115IDGS</text>
<text x="85" y="230.8">U3</text>
<text x="104.8" y="233.6">3V3</text>
<text x="44.8" y="234.6">4.7k</text>
<text x="53.8" y="234.6">GND</text>
<text x="56.5" y="239.7">C9</text>
<text x="80.2" y="239.7">ALERT/RDY</text>
<text x="84.8" y="238" transform="rotate(-90 84.8 238)">VDD</text>
<text x="56.5" y="244.8">100n</text>
<text x="76.7" y="242.3">AIN0</text>
<text x="76.7" y="244.8">AIN1</text>
<text x="87.2" y="244.8">SCL</text>
<text x="107.6" y="242.2" transform="rotate(-90 107.6 242.2)">4.7k</text>
<text x="109.7" y="241.4" transform="rotate(-90 109.7 241.4)">R2</text>
<text x="360.9" y="243.5">PWR_FLAG</text>
<text x="44.8" y="249.9">4.7k</text>
<text x="45.6" y="247.3">R6</text>
<text x="53.8" y="249.9">GND</text>
<text x="76.7" y="247.3">AIN2</text>
<text x="76.7" y="249.9">AIN3</text>
<text x="84.8" y="251" transform="rotate(-90 84.8 251)">GND</text>
<text x="85.8" y="249.9">ADDR</text>
<text x="87.1" y="247.3">SDA</text>
<text x="112.4" y="248.9">3V3</text>
<text x="56.5" y="255">C8</text>
<text x="115.3" y="257.4" transform="rotate(-90 115.3 257.4)">4.7k</text>
<text x="117.3" y="256.6" transform="rotate(-90 117.3 256.6)">R1</text>
<text x="45.6" y="262.6">R5</text>
<text x="56.5" y="260">100n</text>
<text x="81.8" y="258.8">GND</text>
<text x="44.2" y="265.1">5.49k</text>
<text x="53.8" y="265.1">GND</text>
<text x="56.5" y="270.2">C7</text>
<text x="56.5" y="275.3">330n</text>
<text x="53.8" y="280.4">GND</text>
</g>
<g font-size="1.3" fill="#a90000">
<text x="44.3" y="28" transform="rotate(-90 44.3 28)">28</text>
<text x="49.4" y="27.4" transform="rotate(-90 49.4 27.4)">2</text>
<text x="51.9" y="28" transform="rotate(-90 51.9 28)">26</text>
<text x="34.2" y="35.4">19</text>
<text x="57.7" y="35.4">1</text>
<text x="34.2" y="38">20</text>
<text x="34.2" y="40.5">21</text>
<text x="184.1" y="40.5">1</text>
<text x="273" y="39.2">1</text>
<text x="273" y="41.8">2</text>
<text x="319.9" y="40.5">1</text>
<text x="34.2" y="43">22</text>
<text x="34.2" y="45.6">23</text>
<text x="57.1" y="43">27</text>
<text x="57.7" y="45.6">3</text>
<text x="184.1" y="43">2</text>
<text x="184.1" y="45.6">3</text>
<text x="273" y="44.3">3</text>
<text x="273" y="46.9">4</text>
<text x="319.9" y="43">2</text>
<text x="319.9" y="45.6">3</text>
<text x="34.2" y="53.2">16</text>
<text x="34.2" y="48.1">24</text>
<text x="34.2" y="50.7">25</text>
<text x="57.7" y="50.7">5</text>
<text x="57.7" y="53.2">6</text>
<text x="184.1" y="48.1">4</text>
<text x="184.1" y="50.7">5</text>
<text x="184.1" y="53.2">6</text>
<text x="273" y="49.4">5</text>
<text x="273" y="51.9">6</text>
<text x="319.9" y="48.1">4</text>
<text x="319.9" y="50.7">5</text>
<text x="319.9" y="53.2">6</text>
<text x="34.2" y="58.3">11</text>
<text x="57.7" y="55.7">7</text>
<text x="57.7" y="58.3">8</text>
<text x="184.1" y="55.7">7</text>
<text x="184.1" y="58.3">8</text>
<text x="273" y="54.5">7</text>
<text x="34.2" y="60.8">12</text>
<text x="34.2" y="63.4">13</text>
<text x="57.1" y="63.4">10</text>
<text x="57.7" y="60.8">9</text>
<text x="222.8" y="63.4">SH</text>
<text x="34.2" y="68.4">14</text>
<text x="34.2" y="71">15</text>
<text x="34.2" y="76.1">17</text>
<text x="34.2" y="78.6">18</text>
<text x="46.9" y="88.4" transform="rotate(-90 46.9 88.4)">4</text>
<text x="201.8" y="102.7">1</text>
<text x="201.8" y="105.3">2</text>
<text x="201.8" y="107.8">3</text>
<text x="363.8" y="106.5">1</text>
<text x="201.8" y="110.4">4</text>
<text x="201.8" y="112.9">5</text>
<text x="241.8" y="111.6">1</text>
<text x="248.8" y="108.7" transform="rotate(-90 248.8 108.7)">3</text>
<text x="356.1" y="109.1">2</text>
<text x="363.8" y="111.6">3</text>
<text x="394.9" y="109.1">1</text>
<text x="394.9" y="111.6">2</text>
<text x="201.8" y="115.4">6</text>
<text x="201.8" y="118">7</text>
<text x="248.8" y="116.3" transform="rotate(-90 248.8 116.3)">2</text>
<text x="201.8" y="120.5">8</text>
<text x="133.9" y="134.5">1</text>
<text x="138.3" y="137.9" transform="rotate(-90 138.3 137.9)">2</text>
<text x="141.5" y="134.5">3</text>
<text x="56.4" y="149.7">4</text>
<text x="65.9" y="146.8" transform="rotate(-90 65.9 146.8)">5</text>
<text x="68.4" y="146.8" transform="rotate(-90 68.4 146.8)">8</text>
<text x="56.4" y="152.3">7</text>
<text x="74.2" y="154.8">3</text>
<text x="139.6" y="152.3">1</text>
<text x="139.6" y="154.8">2</text>
<text x="363.1" y="152.3">1</text>
<text x="363.1" y="154.8">2</text>
<text x="56.4" y="159.9">2</text>
<text x="56.4" y="157.3">6</text>
<text x="139.6" y="157.3">3</text>
<text x="303.4" y="159.9">1</text>
<text x="65.9" y="164.6" transform="rotate(-90 65.9 164.6)">1</text>
<text x="303.4" y="162.4">2</text>
<text x="303.4" y="165">3</text>
<text x="303.4" y="167.5">4</text>
<text x="163.7" y="185.3">1</text>
<text x="223.4" y="182.7">1</text>
<text x="223.4" y="185.3">2</text>
<text x="163.7" y="187.8">2</text>
<text x="223.4" y="187.8">3</text>
<text x="223.4" y="190.4">4</text>
<text x="223.4" y="192.9">5</text>
<text x="301.5" y="196.7">5</text>
<text x="314.2" y="196.7">1</text>
<text x="168.8" y="199.3">1</text>
<text x="168.8" y="201.8">2</text>
<text x="301.5" y="199.3">4</text>
<text x="314.2" y="199.3">3</text>
<text x="168.8" y="204.3">3</text>
<text x="168.8" y="206.9">4</text>
<text x="168.8" y="209.4">5</text>
<text x="308.5" y="206.5" transform="rotate(-90 308.5 206.5)">2</text>
<text x="83.7" y="233.1" transform="rotate(-90 83.7 233.1)">8</text>
<text x="92" y="238.6">2</text>
<text x="74.2" y="241.2">4</text>
<text x="74.2" y="243.7">5</text>
<text x="91.4" y="243.7">10</text>
<text x="74.2" y="246.2">6</text>
<text x="74.2" y="248.8">7</text>
<text x="92" y="248.8">1</text>
<text x="92" y="246.2">9</text>
<text x="83.7" y="253.5" transform="rotate(-90 83.7 253.5)">3</text>
</g>
<g font-size="1.3" fill="#0000c2">
<text x="171" y="35.8">microSD</text>
<text x="259.1" y="70">C15/C16: microSD supply decoupling,</text>
<text x="259.1" y="72.1">place right at J10 pin 4 (VDD).</text>
<text x="211.8" y="91.9">ST7789 TFT 1.54 IN</text>
<text x="280.6" y="96.7">J4: optional I2C OLED</text>
<text x="280.6" y="98.8">(SSD1306, address 0x3C;</text>
<text x="280.6" y="100.8">ADS1115 is 0x48). Not fitted.</text>
<text x="198.1" y="130.3">Backlight: on by default (the module pulls BLK up). P0.09 (BL_OFF) high turns it off; PWM it to dim.</text>
<text x="211.3" y="135.1">R13 (not fitted): pull-up for a module that does not pull BLK up itself.</text>
</g>
<g font-size="1.3" fill="#939391">
<text x="249.9" y="102.2" transform="rotate(-90 249.9 102.2)">10k</text>
<text x="251.9" y="102.3" transform="rotate(-90 251.9 102.3)">R13</text>
<text x="295.9" y="110.2">J4</text>
<text x="295.9" y="112.7">OLED (optional)</text>
</g>
<g font-size="1.3" fill="#a5a4a2">
<text x="289.5" y="106.5">1</text>
<text x="289.5" y="109.1">2</text>
<text x="289.5" y="111.6">3</text>
<text x="289.5" y="114.2">4</text>
</g>
<g font-size="1.3" fill="#0f0f0f">
<text x="318.6" y="195" transform="rotate(-90 318.6 195)">SW</text>
<text x="285.7" y="199.3">EN</text>
<text x="325" y="199.3">FB</text>
</g>
</svg>
